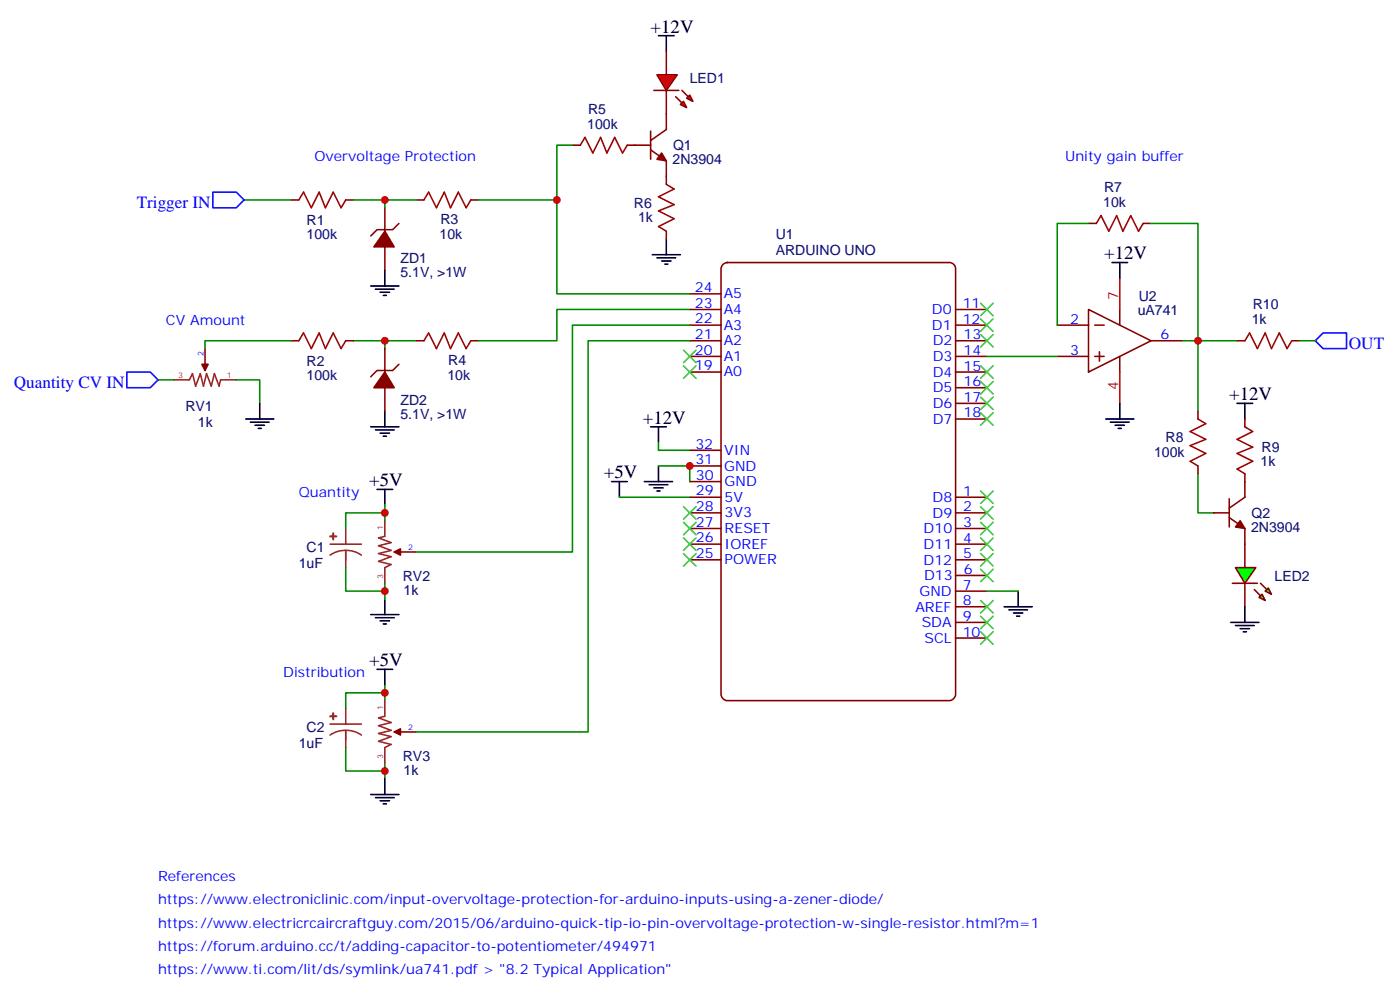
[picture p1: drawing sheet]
<svg xmlns="http://www.w3.org/2000/svg" width="316mm" height="224mm" viewBox="0 0 316 224" stroke-linecap="round" stroke-linejoin="round" font-family="sans-serif">
<path d="M163 59.8l.3-.3 .8-.3h50.1a1.41 1.41 0 0 1 1.4 1.4v96a1.51 1.51 0 0 1-1.4 1.4h-50.1a1.51 1.51 0 0 1-1.4-1.4v-96z" fill="none" stroke="#800000" stroke-width=".35"/>
<g fill="none" stroke="#870000" stroke-width=".35">
<path d="M65.7 45.1h1.7M78 45.1h1.8M86.8 46.8v5.3M86.8 55.7v5.3M90 50.4l-1.4 1.4h-3.5l-1.5 1.4M93.9 45.1h1.7M106.2 45.1h1.8M245.6 50.4h1.7M257.9 50.4h1.8M46.2 78.6v3.5M65.7 76.8h1.7M78 76.8h1.8"/>
<path d="M86.8 78.6v5.3M93.9 76.8h1.7M106.2 76.8h1.8M155.6 69.8h7.1M155.6 73.3h7.1M155.6 76.8h7.1M155.6 66.3h7.1M215.6 69.8h7M215.6 73.3h7M215.6 76.8h7M238.5 73.3h7.1M245.6 69.8l14.1 7-14.1 7.1z"/>
<path d="M247 73.3h2.1M248 79.3v2.1M252.6 69.8v3.5M259.7 76.8h7M279.1 76.8h1.7M291.4 76.8h1.8M86.8 87.4v5.3M90 82.1l-1.4 1.4h-3.5l-1.5 1.4M155.6 80.4h7.1M155.6 83.9h7.1M215.6 80.4h7M215.6 83.9h7"/>
<path d="M215.6 87.4h7M215.6 90.9h7M215.6 94.5h7M238.5 80.4h7.1M247 80.4h2.1M252.6 80.4v3.5M155.6 112.1h7.1M155.6 115.6h7.1M155.6 119.2h7.1M155.6 108.6h7.1M155.6 105.1h7.1M155.6 101.5h7.1"/>
<path d="M215.6 112.1h7M215.6 115.6h7M215.6 119.2h7M273.8 115.6h3.5M277.3 116.7l3.5 2.5v8.8M277.3 112.5v6.3M280.8 108.6v3.5l-3.5 2.5M90.3 124.5h3.6M155.6 122.7h7.1M155.6 126.2h7.1M215.6 122.7h7M215.6 126.2h7"/>
<path d="M215.6 129.8h7M215.6 133.3h7M215.6 136.8h7M280.8 131.5v5.3M215.6 140.3h7M215.6 143.9h7M90.3 165h3.6"/>
</g>
<path d="M67.4 45.1l1.1-1.8 1.7 3.5 1.8-3.5 1.4 3.5 1.8-3.5 1.7 3.5 1.1-1.7M95.6 45.1l1.1-1.8 1.8 3.5 1.7-3.5 1.4 3.5 1.8-3.5 1.8 3.5 1-1.7M247.3 50.4l1.1-1.8 1.8 3.5 1.7-3.5 1.4 3.5 1.8-3.5 1.8 3.5 1-1.7M67.4 76.8l1.1-1.7 1.7 3.5 1.8-3.5 1.4 3.5 1.8-3.5 1.7 3.5 1.1-1.8M95.6 76.8l1.1-1.7 1.8 3.5 1.7-3.5 1.4 3.5 1.8-3.5 1.8 3.5 1-1.8M280.8 76.8l1.1-1.7 1.8 3.5 1.7-3.5 1.4 3.5 1.8-3.5 1.8 3.5 1-1.8" fill="none" stroke="#a10000" stroke-width=".35"/>
<g fill="none" stroke="#008700" stroke-width=".35">
<path d="M55.1 45.1h10.6M79.8 45.1h14.1M86.8 45.1v1.7M108 45.1h17.6v21.2h30M245.6 50.4h-7.1v22.9M259.7 50.4h10.6v42.3M65.7 76.8h-19.5v1.8M79.8 76.8h14.1M86.8 76.8v1.8M155.6 69.8h-30v7h-17.6M155.6 73.3h-26.4v51.2h-35.3M155.6 76.8h-22.9v88.2h-38.8"/>
<path d="M266.7 76.8h12.4M293.2 76.8h3.5M35.7 85.7h3.5M53.3 85.7h5.3v5.2M148.6 99.8v1.7h7M222.6 80.4h15.9M86.8 115.6h-8.8v3.6M86.8 113.9v3.5M139.7 112.1h15.9M148.6 105.1h7v3.5M270.3 106.8v8.8h3.5M78 128v5.3h8.8"/>
<path d="M86.8 131.5v3.5M222.6 133.3h7.1M86.8 156.2h-8.8v3.5M86.8 154.4v3.6M78 168.6v5.2h8.8M86.8 172.1v3.5"/>
</g>
<g fill="#870000" stroke="#870000" stroke-width=".35">
<path d="M86.8 52.1l2.1 3.6h-4.6z"/>
<path d="M86.8 83.9l2.1 3.5h-4.6z"/>
<path d="M45.5 82.1h1.5l-.8 1.4z"/>
<path d="M88.9 124.5l1.4-.7v1.4z"/>
<path d="M88.9 165l1.4-.7v1.4z"/>
<path d="M279.8 117.4l1 1.8-2.1-.4z"/>
</g>
<path d="M48 43.3h5.3l1.8 1.8-1.8 1.7h-5.3zM298.5 75.1h5.3v3.5h-5.3l-1.8-1.8zM28.6 83.9h5.3l1.8 1.8-1.8 1.7h-5.3z" fill="none" stroke="#00f" stroke-width=".35"/>
<g fill="none" stroke="#000" stroke-width=".35">
<path d="M250.9 59.2h3.5M252.6 59.2v3.5M83.6 64.5h6.4M84.7 65.2h4.2M85.8 65.9h2.1M86.5 66.6h.7M86.8 61v3.5M55.4 94.5h6.4M56.5 95.2h4.2M57.5 95.9h2.2M58.2 96.6h.7M58.6 90.9v3.6"/>
<path d="M83.6 96.2h6.4M84.7 96.9h4.2M85.8 97.6h2.1M86.5 98.4h.7M86.8 92.7v3.5M146.8 96.2h3.5M148.6 96.2v3.6M249.4 94.5h6.4M250.5 95.2h4.2M251.6 95.9h2.1M252.3 96.6h.7M252.6 90.9v3.6"/>
<path d="M279.1 90.9h3.5M280.8 90.9v3.6M85.1 110.3h3.5M86.8 110.3v3.6M138 108.6h3.5M139.7 108.6v3.5M145.4 108.6h6.3M146.4 109.3h4.3M147.5 110h2.1M148.2 110.7h.7M148.6 105.1v3.5M83.6 138.6h6.4"/>
<path d="M84.7 139.3h4.2M85.8 140h2.1M86.8 135v3.6M226.5 136.8h6.4M227.6 137.5h4.2M228.6 138.2h2.2M229.3 138.9h.7M229.7 133.3v3.5M85.1 150.9h3.5M86.5 140.7h.7M86.8 150.9v3.5M83.6 179.1h6.4"/>
<path d="M84.7 179.8h4.2M86.8 175.6v3.5M85.8 180.6h2.1M86.5 181.3h.7"/>
</g>
<g fill="none" stroke="#8c2424" stroke-width=".35">
<path d="M39.2 85.7h3.5l.7-1.5 .7 2.9 1.1-2.9 .7 2.9 .7-2.9 1.1 2.9 .7-2.9 1 2.9 .4-1.4h3.5M46.2 82.1v1.4M78 119.2v3.5M86.8 117.4v3.5l-1.4 .4 2.8 1-2.8 .7 2.8 1.1-2.8 .7 2.8 .7-2.8 1.1 2.8 .7-1.4 .7v3.5M74.5 122.7h7M78 124.1l1.9 .2 1.6 .9M78 124.1l-1.9 .2-1.6 .9M78 124.1v3.9M88.9 124.5h1.4M78 159.7v3.6M86.8 158v3.5l-1.4 .4 2.8 1-2.8 .7 2.8 1.1-2.8 .7 2.8 .7-2.8 1 2.8 .8-1.4 .7v3.5M74.5 163.3h7"/>
<path d="M78 164.7l1.9 .2 1.6 .8M78 164.7l-1.9 .2-1.6 .8M78 164.7v3.9M88.9 165h1.4"/>
</g>
<g fill="#8c2424" stroke="#8c2424" stroke-width=".35">
<path d="M74.5 120.9l1.4 .1z"/>
<path d="M75.2 120.2v1.4z"/>
<path d="M74.5 161.5h1.4z"/>
<path d="M75.2 160.8v1.4z"/>
</g>
<g fill="none" stroke="#3c3" stroke-width=".35">
<path d="M154.2 79l2.8 2.8M157 79l-2.8 2.8M221.2 68.4l2.8 2.8M221.2 71.9l2.8 2.8M221.2 75.4l2.8 2.8M224 68.4l-2.8 2.8M224 71.9l-2.8 2.8M224 75.4l-2.8 2.8M154.2 82.5l2.8 2.8M157 82.5l-2.8 2.8M221.2 82.5l2.8 2.8M221.2 86l2.8 2.8"/>
<path d="M221.2 89.5l2.8 2.9M221.2 93.1l2.8 2.8M224 82.5l-2.8 2.8M224 86l-2.8 2.8M224 89.5l-2.8 2.9M224 93.1l-2.8 2.8M154.2 114.2l2.8 2.9M154.2 117.8l2.8 2.8M157 114.2l-2.8 2.9M157 117.8l-2.8 2.8M221.2 110.7l2.8 2.8M221.2 114.2l2.8 2.9"/>
<path d="M221.2 117.8l2.8 2.8M224 110.7l-2.8 2.8M224 114.2l-2.8 2.9M224 117.8l-2.8 2.8M154.2 121.3l2.8 2.8M154.2 124.8l2.8 2.8M157 121.3l-2.8 2.8M157 124.8l-2.8 2.8M221.2 121.3l2.8 2.8M221.2 124.8l2.8 2.8M221.2 128.3l2.8 2.9M221.2 135.4l2.8 2.8"/>
<path d="M221.2 138.9l2.8 2.8M224 121.3l-2.8 2.8M224 124.8l-2.8 2.8M224 128.3l-2.8 2.9M224 135.4l-2.8 2.8M224 138.9l-2.8 2.8M221.2 142.5l2.8 2.8M224 142.5l-2.8 2.8"/>
</g>
<path d="M252.6 62.7v7.1M252.6 83.9v7" fill="none" stroke="#f00" stroke-width=".35"/>
<g fill="#0f0" stroke="#870000" stroke-width=".35">
<path d="M284 134.7l.7-.7 .7 1.4z"/>
<path d="M285.4 133.3l.7-.7 .7 1.4z"/>
</g>
<g fill="#870000" stroke="#870000" stroke-width=".35">
<path d="M283 132.9l1.4 1.4z"/>
<path d="M284.4 131.5l1.4 1.4z"/>
</g>
<path d="M278 131.5h5.7z" fill="#f00" stroke="#870000" stroke-width=".35"/>
<path d="M278.7 128h4.6l-2.5 3.5z" fill="#0f0" stroke="#870000" stroke-width=".35"/>
<path d="M148.6 8h3.5M150.3 8v3.6M147.1 57.4h6.4M148.2 58.1h4.2M149.3 58.8h2.1M150 59.5h.7M150.3 53.9v3.5M280.8 136.8v3.5M277.7 140.3h6.3M278.7 141h4.3M279.8 141.7h2.1M280.5 142.5h.7" fill="none" stroke="#000" stroke-width=".35"/>
<path d="M130.9 32.7l1.1-1.7 1.7 3.5 1.8-3.5 1.4 3.5 1.8-3.5 1.7 3.5 1.1-1.8" fill="none" stroke="#a10000" stroke-width=".35"/>
<path d="M129.2 32.7h1.7M141.5 32.7h5.3M146.8 33.8l3.5 2.5v3.5M146.8 29.6v6.3M150.3 25.7v3.5l-3.5 2.5" fill="none" stroke="#870000" stroke-width=".35"/>
<path d="M129.2 32.7h-3.6v12.4" fill="none" stroke="#008700" stroke-width=".35"/>
<path d="M149.3 34.5l1 1.8-2.1-.4z" fill="#870000" stroke="#870000" stroke-width=".35"/>
<g fill="#f00" stroke="#870000" stroke-width=".35">
<path d="M148.2 16.9h4.6l-2.5 3.5z"/>
<path d="M147.5 20.4h5.6z"/>
</g>
<g fill="#870000" stroke="#870000" stroke-width=".35">
<path d="M153.8 20.4l1.5 1.4z"/>
<path d="M152.4 21.8l1.4 1.4z"/>
</g>
<g fill="#f00" stroke="#870000" stroke-width=".35">
<path d="M154.9 22.2l.7-.8 .7 1.5z"/>
<path d="M153.5 23.6l.7-.7 .7 1.4z"/>
</g>
<path d="M150.3 11.6v5.3M150.3 20.4v5.3M150.3 39.8v1.8M150.3 52.1v1.8M270.3 92.7v1.8M280.8 94.5v1.7M270.3 105.1v1.7M280.8 106.8v1.8" fill="none" stroke="#870000" stroke-width=".35"/>
<path d="M150.3 41.6l1.8 1-3.5 1.8 3.5 1.7-3.5 1.5 3.5 1.7-3.5 1.8 1.7 1M270.3 94.5l1.7 1-3.5 1.8 3.5 1.8-3.5 1.4 3.5 1.7-3.5 1.8 1.8 1.1M280.8 96.2l1.8 1.1-3.5 1.8 3.5 1.7-3.5 1.4 3.5 1.8-3.5 1.8 1.7 1" fill="none" stroke="#a10000" stroke-width=".35"/>
<g fill="#c00">
<circle cx="86.8" cy="45.1" r=".88"/>
<circle cx="86.8" cy="76.8" r=".88"/>
<circle cx="86.8" cy="115.6" r=".88"/>
<circle cx="86.8" cy="133.3" r=".88"/>
<circle cx="86.8" cy="173.8" r=".88"/>
<circle cx="86.8" cy="156.2" r=".88"/>
<circle cx="155.6" cy="105.1" r=".88"/>
<circle cx="270.3" cy="76.8" r=".88"/>
<circle cx="125.6" cy="45.1" r=".88"/>
</g>
<g font-size="4.2">
<text x="146.8" y="7.3">+12V</text>
<text x="249.1" y="58.5">+12V</text>
<text x="145" y="95.5">+12V</text>
<text x="277.3" y="90.2">+12V</text>
<text x="136.2" y="107.9">+5V</text>
<text x="83.3" y="109.6">+5V</text>
<text x="83.3" y="150.2">+5V</text>
</g>
<g font-size="3.9" fill="#00f">
<text x="30.8" y="46.8">Trigger IN</text>
<text x="304.3" y="78.6">OUT</text>
<text x="3.1" y="87.4">Quantity CV IN</text>
</g>
<g font-size="3.2" fill="#000080">
<text x="155.6" y="18.6">LED1</text>
<text x="132.5" y="29">100k</text>
<text x="132.7" y="25.7">R5</text>
<text x="151.8" y="33.9">Q1</text>
<text x="151.7" y="37.1">2N3904</text>
<text x="143" y="46.8">R6</text>
<text x="248.9" y="46.6">10k</text>
<text x="249.1" y="43.3">R7</text>
<text x="69.2" y="53.9">100k</text>
<text x="69.2" y="50.7">R1</text>
<text x="99.2" y="53.9">10k</text>
<text x="99.4" y="50.6">R3</text>
<text x="143.9" y="50">1k</text>
<text x="175" y="53.9">U1</text>
<text x="90.3" y="59.2">ZD1</text>
<text x="175" y="57.4">ARDUINO UNO</text>
<text x="90.3" y="62.4">5.1V, &gt;1W</text>
<text x="256.7" y="71">uA741</text>
<text x="256.9" y="67.8">U2</text>
<text x="282.6" y="69.8">R10</text>
<text x="282.4" y="73.1">1k</text>
<text x="69.2" y="82.5">R2</text>
<text x="101.1" y="82.4">R4</text>
<text x="69.2" y="85.7">100k</text>
<text x="100.9" y="85.7">10k</text>
<text x="41.8" y="92.7">RV1</text>
<text x="90.3" y="94.5">5.1V, &gt;1W</text>
<text x="90.3" y="91.3">ZD2</text>
<text x="44.7" y="96.2">1k</text>
<text x="262.9" y="99.8">R8</text>
<text x="284.6" y="101.9">R9</text>
<text x="260.4" y="102.9">100k</text>
<text x="284.4" y="105.1">1k</text>
<text x="282.3" y="120">2N3904</text>
<text x="282.4" y="116.8">Q2</text>
<text x="69.2" y="124.5">C1</text>
<text x="67.4" y="128">1uF</text>
<text x="90.9" y="130.9">RV2</text>
<text x="287.6" y="130.9">LED2</text>
<text x="91.1" y="134.1">1k</text>
<text x="69.2" y="165">C2</text>
<text x="67.4" y="168.6">1uF</text>
<text x="90.9" y="171.5">RV3</text>
<text x="91.1" y="174.7">1k</text>
</g>
<g font-size="3.2" fill="#00f">
<text x="70.9" y="36.3">Overvoltage Protection</text>
<text x="240.3" y="36.3">Unity gain buffer</text>
<text x="156.8" y="65.8">24</text>
<text x="156.8" y="69.4">23</text>
<text x="163.3" y="70.8">A4</text>
<text x="163.3" y="67.2">A5</text>
<text x="210.3" y="70.9">D0</text>
<text x="217.2" y="69.5">11</text>
<text x="37.4" y="73.3">CV Amount</text>
<text x="156.8" y="76.4">21</text>
<text x="156.8" y="72.9">22</text>
<text x="163.3" y="77.8">A2</text>
<text x="163.3" y="74.3">A3</text>
<text x="210.3" y="74.4">D1</text>
<text x="210.4" y="77.9">D2</text>
<text x="217.2" y="73">12</text>
<text x="217.3" y="76.5">13</text>
<text x="241.4" y="73">2</text>
<text x="261.8" y="76.5">6</text>
<text x="156.8" y="83.5">19</text>
<text x="156.8" y="79.9">20</text>
<text x="163.3" y="81.4">A1</text>
<text x="210.4" y="81.4">D3</text>
<text x="217.3" y="80">14</text>
<text x="217.3" y="83.5">15</text>
<text x="241.4" y="80">3</text>
<text x="163.3" y="84.9">A0</text>
<text x="210.4" y="84.9">D4</text>
<text x="210.4" y="88.5">D5</text>
<text x="217.3" y="87.1">16</text>
<text x="210.4" y="92">D6</text>
<text x="210.4" y="95.5">D7</text>
<text x="217.3" y="90.6">17</text>
<text x="217.3" y="94.1">18</text>
<text x="156.9" y="101.2">32</text>
<text x="156.9" y="104.7">31</text>
<text x="163.4" y="106.1">GND</text>
<text x="163.4" y="102.6">VIN</text>
<text x="67.4" y="112.1">Quantity</text>
<text x="157" y="111.7">29</text>
<text x="157" y="108.2">30</text>
<text x="163.5" y="113.1">5V</text>
<text x="163.5" y="109.6">GND</text>
<text x="210.4" y="113.2">D8</text>
<text x="217.3" y="111.8">1</text>
<text x="157" y="118.8">27</text>
<text x="157" y="115.2">28</text>
<text x="163.5" y="116.6">3V3</text>
<text x="210.4" y="116.7">D9</text>
<text x="217.3" y="115.3">2</text>
<text x="217.3" y="118.8">3</text>
<text x="157" y="125.8">25</text>
<text x="157" y="122.3">26</text>
<text x="163.5" y="123.7">IOREF</text>
<text x="163.5" y="120.2">RESET</text>
<text x="208.4" y="120.2">D10</text>
<text x="208.4" y="123.8">D11</text>
<text x="217.3" y="125.9">5</text>
<text x="217.3" y="122.3">4</text>
<text x="163.5" y="127.2">POWER</text>
<text x="208.4" y="127.3">D12</text>
<text x="208.5" y="130.8">D13</text>
<text x="217.4" y="129.3">6</text>
<text x="206.5" y="137.9">AREF</text>
<text x="207.4" y="134.4">GND</text>
<text x="217.2" y="133">7</text>
<text x="217.2" y="136.5">8</text>
<text x="207.9" y="141.4">SDA</text>
<text x="217.2" y="140">9</text>
<text x="217.2" y="143.5">10</text>
<text x="208.6" y="144.9">SCL</text>
<text x="63.9" y="152.7">Distribution</text>
<text x="35.7" y="198.5">References</text>
<text x="35.7" y="203.8">https://www.electroniclinic.com/input-overvoltage-protection-for-arduino-inputs-using-a-zener-diode/</text>
<text x="35.7" y="209.1">https://www.electricrcaircraftguy.com/2015/06/arduino-quick-tip-io-pin-overvoltage-protection-w-single-resistor.html?m=1</text>
<text x="35.7" y="214.4">https://forum.arduino.cc/t/adding-capacitor-to-potentiometer/494971</text>
<text x="35.7" y="219.7">https://www.ti.com/lit/ds/symlink/ua741.pdf &gt; &quot;8.2 Typical Application&quot;</text>
</g>
<g font-size="3.2" fill="#f00">
<text x="252.3" y="67.7" transform="rotate(-90 252.3 67.7)">7</text>
<text x="252.3" y="88" transform="rotate(-90 252.3 88)">4</text>
</g>
<g font-size="1.8" fill="#00f">
<text x="45.9" y="80.4" transform="rotate(-90 45.9 80.4)">2</text>
<text x="92.1" y="124.1">2</text>
<text x="92.1" y="164.7">2</text>
</g>
<g font-size="1.8" fill="#8d2323">
<text x="40.2" y="85.3">3</text>
<text x="51.2" y="85.3">1</text>
<text x="86.5" y="119.5" transform="rotate(-90 86.5 119.5)">1</text>
<text x="86.5" y="130.5" transform="rotate(-90 86.5 130.5)">3</text>
<text x="86.5" y="160.1" transform="rotate(-90 86.5 160.1)">1</text>
<text x="86.5" y="171.1" transform="rotate(-90 86.5 171.1)">3</text>
</g>
</svg>
